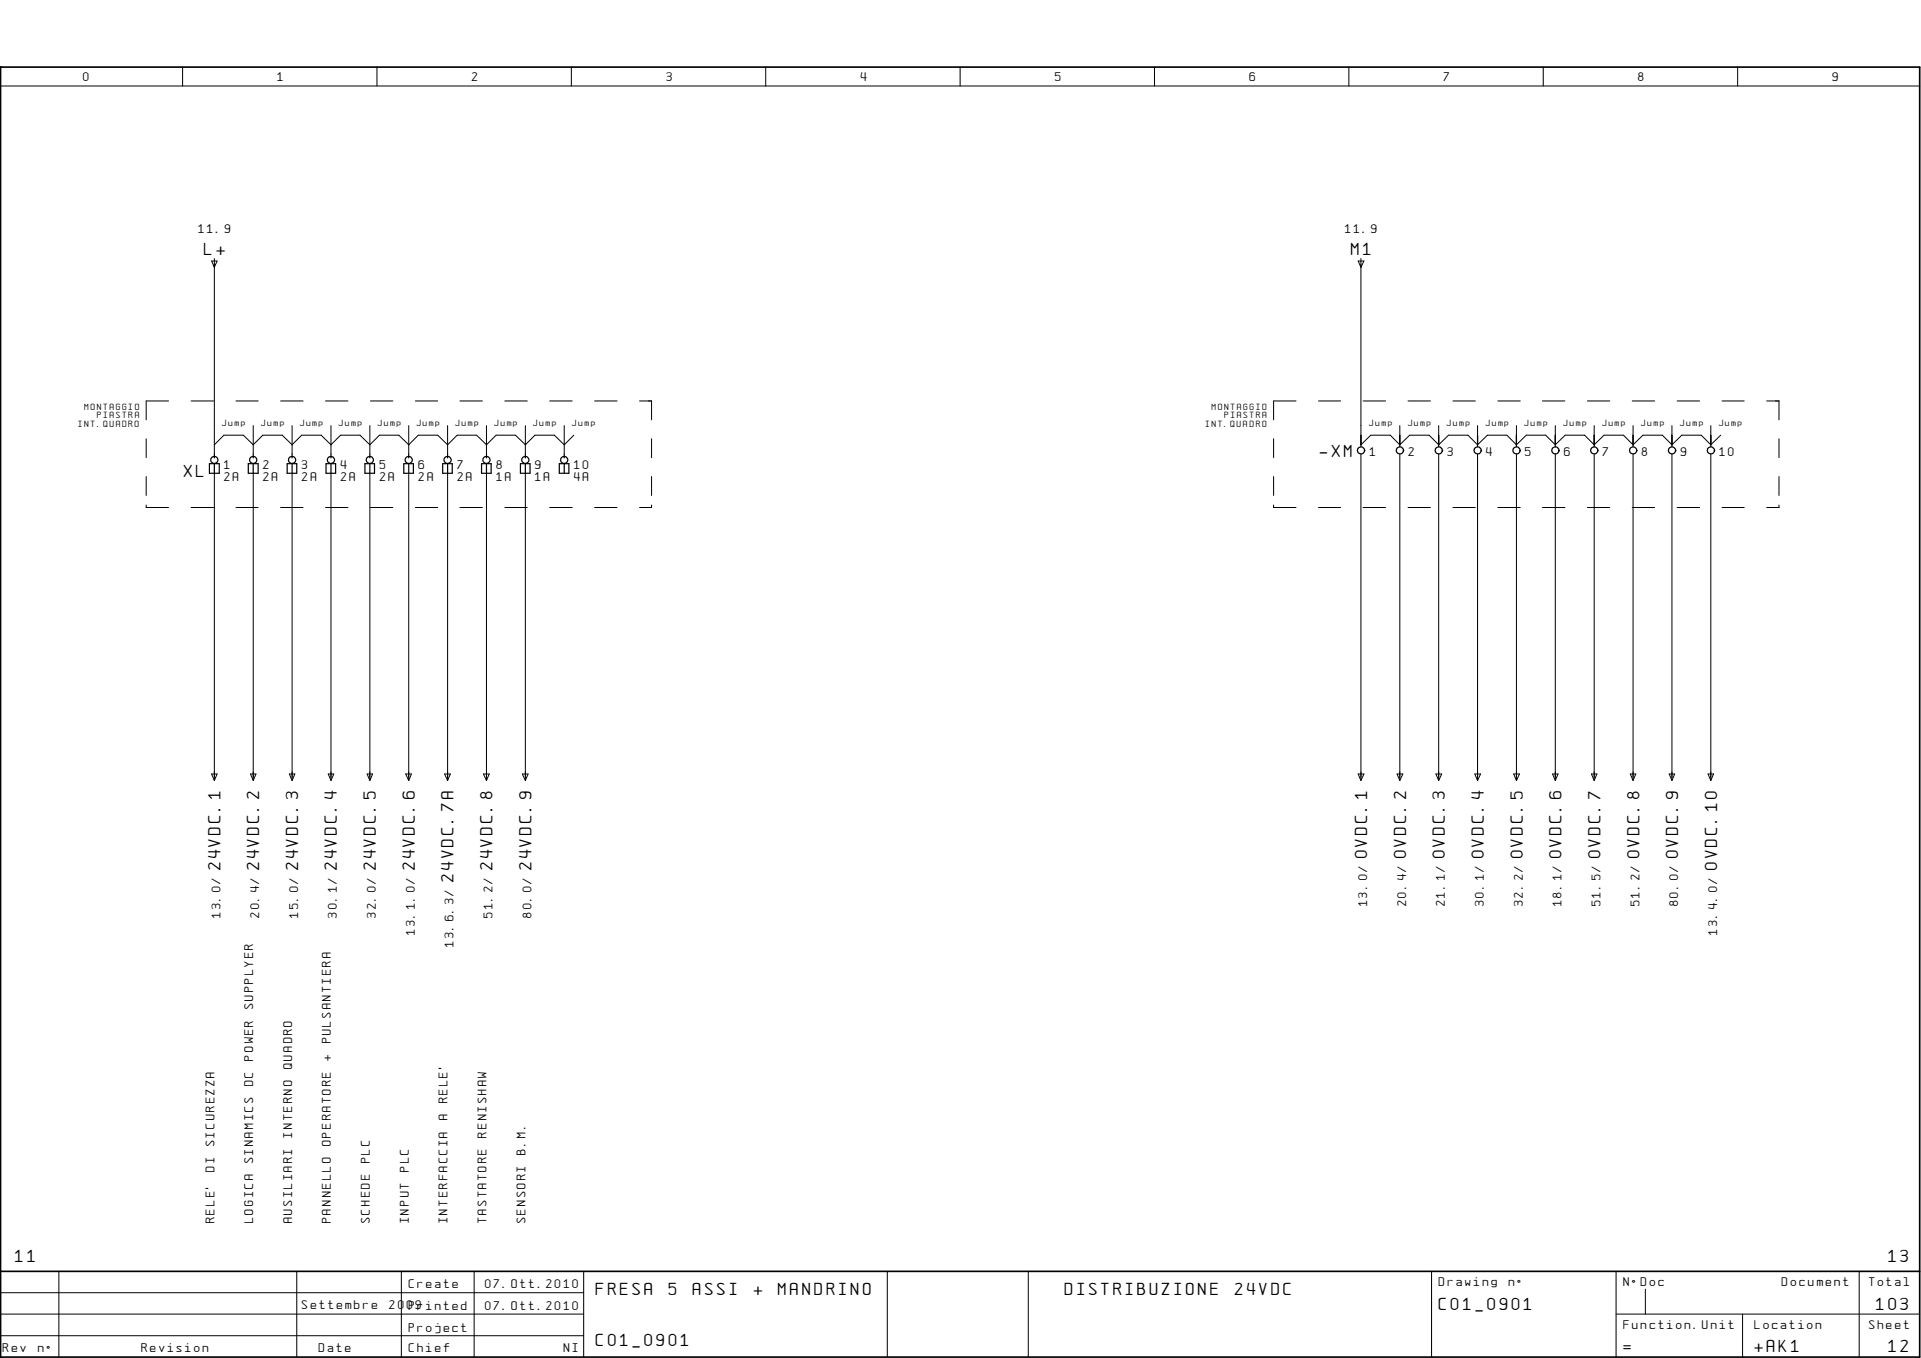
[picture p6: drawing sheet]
<svg xmlns="http://www.w3.org/2000/svg" width="297mm" height="210mm" viewBox="0 0 297 210" stroke-linecap="round" stroke-linejoin="round" font-family="sans-serif">
<path d="M.1 10.4h.1M.1 10.4h296.7v199.4h-296.7zM.1 196.5h296.7" fill="none" stroke="#000" stroke-width=".26"/>
<g fill="none" stroke="#000" stroke-width=".15">
<path d="M.1 13.3h296.7M28.2 10.4v2.9M58.3 10.4v2.9M88.3 10.4v2.9M118.4 10.4v2.9M148.5 10.4v2.9M178.5 10.4v2.9M208.6 10.4v2.9M238.6 10.4v2.9M268.7 10.4v2.9M33.1 40v30.2M210.4 40v28.7l1.6-1.4h3l1.4 1.4"/>
<path d="M32.7 40.3h.9l-.5 1zM210 40.3h.9l-.5 1zM22.6 67.8v2.9M22.6 73.7v2.9M22.6 78.1v.3h3.5M26.1 62h-3.5v2.9M29.5 78.4h3.5M29.5 62h3.5M33.1 73.2v47.4M36.5 78.4h3.4M36.5 62h3.4M39.2 65.8v4.4"/>
<path d="M39.2 73.2v47.4M43.4 78.4h3.5M43.4 62h3.5M45.2 65.8v4.4M45.2 73.2v47.4M50.3 78.4h3.5M50.3 62h3.5M51.2 65.8v4.4M51.2 73.2v47.4M57.2 65.8v4.4M57.2 73.2v47.4M57.3 78.4h3.4"/>
<path d="M57.3 62h3.4M63.2 65.8v4.4M63.2 73.2v47.4M64.2 78.4h3.5M64.2 62h3.5M69.2 65.8v4.4M69.2 73.2v47.4M71.1 78.4h3.5M71.1 62h3.5M75.2 65.8v4.4M75.2 73.2v47.4M78.1 78.4h3.4"/>
<path d="M78.1 62h3.4M81.2 65.8v4.4M81.2 73.2v47.4M85 78.4h3.5M85 62h3.5M87.2 65.8v4.4M88.7 67.3l-1.5 1.4-1.5-1.4h-3l-1.5 1.4-1.5-1.4h-3l-1.5 1.4-1.5-1.4h-3l-1.5 1.4-1.5-1.4h-3l-1.5 1.4-1.5-1.4h-3l-1.5 1.4-1.5-1.4h-3l-1.5 1.4-1.5-1.4h-3.1l-1.4 1.4-1.6-1.4h-3l-1.4 1.4-1.6-1.4h-3l-1.5 1.4M91.9 78.4h3.5M91.9 62h3.5M98.9 62h1.8v2.9M100.7 78.1v.3h-1.8M100.7 67.8v2.9"/>
<path d="M100.7 73.7v2.9M196.9 78.1v.3h3.5M196.9 67.8v2.9M196.9 73.7v2.9M200.4 62h-3.5v2.9M203.9 78.4h3.4M203.9 62h3.4M210.4 70.2v50.4M210.8 78.4h3.4M210.8 62h3.4M216.4 68.7l1.6-1.4h3l1.5 1.4M216.4 65.8v2.9"/>
<path d="M216.4 70.2v50.4M217.7 78.4h3.5M217.7 62h3.5M222.5 68.7l1.5-1.4h3l1.5 1.4M222.5 65.8v2.9M222.5 70.2v50.4M224.7 78.4h3.4M224.7 62h3.4M228.5 68.7l1.5-1.4h3l1.5 1.4M228.5 65.8v2.9M228.5 70.2v50.4M231.6 78.4h3.5"/>
<path d="M231.6 62h3.5M234.5 68.7l1.5-1.4h3l1.5 1.4M234.5 65.8v2.9M234.5 70.2v50.4M238.5 78.4h3.5M238.5 62h3.5M240.5 68.7l1.5-1.4h3l1.5 1.4M240.5 65.8v2.9M240.5 70.2v50.4M245.4 78.4h3.5M245.4 62h3.5M246.5 68.7l1.5-1.4h3l1.5 1.4"/>
<path d="M246.5 65.8v2.9M246.5 70.2v50.4M252.4 78.4h3.5M252.4 62h3.5M252.5 68.7l1.5-1.4h3l1.5 1.4M252.5 65.8v2.9M252.5 70.2v50.4M258.5 68.7l1.6-1.4h3l1.4 1.4M258.5 65.8v2.9M258.5 70.2v50.4M259.3 78.4h3.5M259.3 62h3.5"/>
<path d="M264.5 65.8v2.9M264.5 70.2v50.4M266.1 67.3l-1.6 1.4M266.3 78.4h3.4M266.3 62h3.4M273.2 62h1.9v2.9M275.1 78.1v.3h-1.9M275.1 67.8v2.9M275.1 73.7v2.9M32.7 119.6h.9l-.5 1zM38.7 119.6h.9l-.4 1zM44.7 119.6h.9l-.4 1z"/>
<path d="M50.8 119.6h.8l-.4 1zM56.8 119.6h.8l-.4 1zM62.7 119.6h.9l-.4 1zM68.7 119.6h.9l-.4 1zM74.8 119.6h.8l-.4 1zM80.8 119.6h.9l-.5 1zM210 119.6h.9l-.5 1zM216 119.6h.9l-.5 1zM222 119.6h.9l-.4 1zM228 119.6h.9l-.4 1zM234.1 119.6h.8l-.4 1zM240.1 119.6h.8l-.4 1z"/>
<path d="M246.1 119.6h.8l-.4 1zM252.1 119.6h.8l-.4 1zM258.1 119.6h.8l-.4 1zM264.1 119.6h.9l-.5 1zM.1 196.9v12.9M.1 199.8h90.2M9.1 196.5v13.3M45.9 196.5v13.3M62.1 196.5v13.3M73.3 196.5v13.3M90.3 196.5v13.3M137.2 196.5v13.3"/>
<path d="M159 196.5v13.3M221.4 196.5v13.3M249.9 196.5v13.3M254.4 199.3v3.8M287.5 196.5v13.3M.1 203.1h90.2M.1 206.5h90.2M249.9 203.1h46.9M269.4 203.1v6.7"/>
</g>
<g fill="none" stroke="#000" stroke-width=".19">
<path d="M32.4 71.7h1.5v1.5h-1.5zM33.1 70.2v.6M33.1 71.7v1.5M38.4 71.7h1.5v1.5h-1.5zM39.2 70.2v.6M39.2 71.7v1.5M44.4 71.7h1.5v1.5h-1.5zM45.2 70.2v.6M45.2 71.7v1.5M50.4 71.7h1.5v1.5h-1.5zM51.2 70.2v.6M51.2 71.7v1.5"/>
<path d="M56.4 71.7h1.5v1.5h-1.5zM57.2 70.2v.6M57.2 71.7v1.5M62.4 71.7h1.5v1.5h-1.5zM63.2 70.2v.6M63.2 71.7v1.5M68.4 71.7h1.5v1.5h-1.5zM69.2 70.2v.6M69.2 71.7v1.5M74.5 71.7h1.4v1.5h-1.4zM75.2 70.2v.6M75.2 71.7v1.5"/>
<path d="M80.5 71.7h1.5v1.5h-1.5zM81.2 70.2v.6M81.2 71.7v1.5M86.5 71.7h1.5v1.5h-1.5zM87.2 70.2v.6M87.2 71.7v1.5M210.4 67.3v1.7M216.4 67.3v1.7M222.5 67.3v1.7M228.5 67.3v1.7M234.5 67.3v1.7M240.5 67.3v1.7"/>
<path d="M246.5 67.3v1.7M252.5 67.3v1.7M258.5 67.3v1.7M264.5 67.3v1.7"/>
<circle cx="33.1" cy="71.1" r=".55"/>
<circle cx="39.2" cy="71.1" r=".55"/>
<circle cx="45.2" cy="71.1" r=".55"/>
<circle cx="51.2" cy="71.1" r=".55"/>
<circle cx="57.2" cy="71.1" r=".55"/>
<circle cx="63.2" cy="71.1" r=".55"/>
<circle cx="69.2" cy="71.1" r=".55"/>
<circle cx="75.2" cy="71.1" r=".55"/>
<circle cx="81.2" cy="71.1" r=".55"/>
<circle cx="87.2" cy="71.1" r=".55"/>
<circle cx="210.5" cy="69.6" r=".56"/>
<circle cx="216.5" cy="69.6" r=".56"/>
<circle cx="222.5" cy="69.6" r=".56"/>
<circle cx="228.5" cy="69.6" r=".56"/>
<circle cx="234.5" cy="69.6" r=".56"/>
<circle cx="240.5" cy="69.6" r=".56"/>
<circle cx="246.5" cy="69.6" r=".56"/>
<circle cx="252.5" cy="69.6" r=".56"/>
<circle cx="258.6" cy="69.6" r=".56"/>
<circle cx="264.6" cy="69.6" r=".56"/>
</g>
<g font-size="2.2">
<text x="31.6" y="39.4">L+</text>
<text x="208.9" y="39.4">M1</text>
<text x="204.1" y="70.7">-XM</text>
<text x="28.4" y="73.7">XL</text>
<text x="34.1" y="134.5" transform="rotate(-90 34.1 134.5)">24VDC.1</text>
<text x="40.1" y="134.5" transform="rotate(-90 40.1 134.5)">24VDC.2</text>
<text x="46.1" y="134.5" transform="rotate(-90 46.1 134.5)">24VDC.3</text>
<text x="52.1" y="134.5" transform="rotate(-90 52.1 134.5)">24VDC.4</text>
<text x="58.1" y="134.5" transform="rotate(-90 58.1 134.5)">24VDC.5</text>
<text x="64.1" y="134.5" transform="rotate(-90 64.1 134.5)">24VDC.6</text>
<text x="70.1" y="136.4" transform="rotate(-90 70.1 136.4)">24VDC.7A</text>
<text x="76.2" y="134.5" transform="rotate(-90 76.2 134.5)">24VDC.8</text>
<text x="82.2" y="134.5" transform="rotate(-90 82.2 134.5)">24VDC.9</text>
<text x="211.4" y="132.7" transform="rotate(-90 211.4 132.7)">0VDC.1</text>
<text x="217.4" y="132.7" transform="rotate(-90 217.4 132.7)">0VDC.2</text>
<text x="223.4" y="132.7" transform="rotate(-90 223.4 132.7)">0VDC.3</text>
<text x="229.4" y="132.7" transform="rotate(-90 229.4 132.7)">0VDC.4</text>
<text x="235.5" y="132.7" transform="rotate(-90 235.5 132.7)">0VDC.5</text>
<text x="241.5" y="132.7" transform="rotate(-90 241.5 132.7)">0VDC.6</text>
<text x="247.5" y="132.7" transform="rotate(-90 247.5 132.7)">0VDC.7</text>
<text x="253.5" y="132.7" transform="rotate(-90 253.5 132.7)">0VDC.8</text>
<text x="259.5" y="132.7" transform="rotate(-90 259.5 132.7)">0VDC.9</text>
<text x="265.5" y="134.5" transform="rotate(-90 265.5 134.5)">0VDC.10</text>
<text x="2.4" y="195.1">11</text>
<text x="292" y="195.1">13</text>
<text x="92.2" y="200.2">FRESA</text>
<text x="103.4" y="200.2">5</text>
<text x="107.1" y="200.2">ASSI</text>
<text x="116.5" y="200.2">+</text>
<text x="120.3" y="200.2">MANDRINO</text>
<text x="164.6" y="200.2">DISTRIBUZIONE</text>
<text x="190.9" y="200.2">24VDC</text>
<text x="222.5" y="202.4">C01_0901</text>
<text x="290.1" y="202.4">103</text>
<text x="92.2" y="208">C01_0901</text>
<text x="251" y="209">=</text>
<text x="271.3" y="209">+AK1</text>
<text x="292" y="209">12</text>
</g>
<g font-size="1.5">
<text x="12.9" y="12.6">0</text>
<text x="42.9" y="12.6">1</text>
<text x="73" y="12.6">2</text>
<text x="103" y="12.6">3</text>
<text x="133.1" y="12.6">4</text>
<text x="163.1" y="12.6">5</text>
<text x="193.2" y="12.6">6</text>
<text x="223.3" y="12.6">7</text>
<text x="253.3" y="12.6">8</text>
<text x="283.3" y="12.6">9</text>
<text x="30.7" y="36.1">11.9</text>
<text x="208" y="36.1">11.9</text>
<text x="211.8" y="70.4">1</text>
<text x="217.8" y="70.4">2</text>
<text x="223.8" y="70.4">3</text>
<text x="229.8" y="70.4">4</text>
<text x="235.8" y="70.4">5</text>
<text x="241.8" y="70.4">6</text>
<text x="247.9" y="70.4">7</text>
<text x="253.9" y="70.4">8</text>
<text x="259.9" y="70.4">9</text>
<text x="265.9" y="70.4">10</text>
<text x="34.7" y="72.5">1</text>
<text x="34.7" y="74.3">2A</text>
<text x="40.7" y="72.5">2</text>
<text x="40.7" y="74.3">2A</text>
<text x="46.7" y="72.5">3</text>
<text x="46.7" y="74.3">2A</text>
<text x="52.7" y="72.5">4</text>
<text x="52.7" y="74.3">2A</text>
<text x="58.7" y="72.5">5</text>
<text x="58.7" y="74.3">2A</text>
<text x="64.7" y="72.5">6</text>
<text x="64.7" y="74.3">2A</text>
<text x="70.7" y="72.5">7</text>
<text x="70.7" y="74.3">2A</text>
<text x="76.7" y="72.5">8</text>
<text x="76.7" y="74.3">1A</text>
<text x="82.8" y="72.5">9</text>
<text x="82.8" y="74.3">1A</text>
<text x="88.8" y="72.5">10</text>
<text x="88.8" y="74.3">4A</text>
<text x="34.1" y="141.9" transform="rotate(-90 34.1 141.9)">13.0/</text>
<text x="40.1" y="141.9" transform="rotate(-90 40.1 141.9)">20.4/</text>
<text x="46.1" y="141.9" transform="rotate(-90 46.1 141.9)">15.0/</text>
<text x="52.1" y="141.9" transform="rotate(-90 52.1 141.9)">30.1/</text>
<text x="58.1" y="141.9" transform="rotate(-90 58.1 141.9)">32.0/</text>
<text x="76.2" y="141.9" transform="rotate(-90 76.2 141.9)">51.2/</text>
<text x="82.2" y="141.9" transform="rotate(-90 82.2 141.9)">80.0/</text>
<text x="211.4" y="140" transform="rotate(-90 211.4 140)">13.0/</text>
<text x="217.4" y="140" transform="rotate(-90 217.4 140)">20.4/</text>
<text x="223.4" y="140" transform="rotate(-90 223.4 140)">21.1/</text>
<text x="229.4" y="140" transform="rotate(-90 229.4 140)">30.1/</text>
<text x="235.5" y="140" transform="rotate(-90 235.5 140)">32.2/</text>
<text x="241.5" y="140" transform="rotate(-90 241.5 140)">18.1/</text>
<text x="247.5" y="140" transform="rotate(-90 247.5 140)">51.5/</text>
<text x="253.5" y="140" transform="rotate(-90 253.5 140)">51.2/</text>
<text x="259.5" y="140" transform="rotate(-90 259.5 140)">80.0/</text>
<text x="64.1" y="144.5" transform="rotate(-90 64.1 144.5)">13.1.0/</text>
<text x="70.1" y="146.4" transform="rotate(-90 70.1 146.4)">13.6.3/</text>
<text x="265.5" y="144.5" transform="rotate(-90 265.5 144.5)">13.4.0/</text>
<text x="39.2" y="156" transform="rotate(-90 39.2 156)">SUPPLYER</text>
<text x="51.2" y="161.3" transform="rotate(-90 51.2 161.3)">PULSANTIERA</text>
<text x="39.2" y="167.9" transform="rotate(-90 39.2 167.9)">DC</text>
<text x="39.2" y="164" transform="rotate(-90 39.2 164)">POWER</text>
<text x="45.2" y="165.3" transform="rotate(-90 45.2 165.3)">QUADRO</text>
<text x="51.2" y="164" transform="rotate(-90 51.2 164)">+</text>
<text x="69.2" y="173.2" transform="rotate(-90 69.2 173.2)">A</text>
<text x="69.2" y="170.6" transform="rotate(-90 69.2 170.6)">RELE'</text>
<text x="33.1" y="177.2" transform="rotate(-90 33.1 177.2)">SICUREZZA</text>
<text x="39.2" y="179.8" transform="rotate(-90 39.2 179.8)">SINAMICS</text>
<text x="45.2" y="175.9" transform="rotate(-90 45.2 175.9)">INTERNO</text>
<text x="51.2" y="177.2" transform="rotate(-90 51.2 177.2)">OPERATORE</text>
<text x="57.2" y="179.8" transform="rotate(-90 57.2 179.8)">PLC</text>
<text x="75.2" y="175.9" transform="rotate(-90 75.2 175.9)">RENISHAW</text>
<text x="81.2" y="178.5" transform="rotate(-90 81.2 178.5)">B.M.</text>
<text x="33.1" y="181.1" transform="rotate(-90 33.1 181.1)">DI</text>
<text x="63.2" y="181.1" transform="rotate(-90 63.2 181.1)">PLC</text>
<text x="33.1" y="189.1" transform="rotate(-90 33.1 189.1)">RELE'</text>
<text x="39.2" y="189.1" transform="rotate(-90 39.2 189.1)">LOGICA</text>
<text x="45.2" y="189.1" transform="rotate(-90 45.2 189.1)">AUSILIARI</text>
<text x="51.2" y="189.1" transform="rotate(-90 51.2 189.1)">PANNELLO</text>
<text x="57.2" y="189.1" transform="rotate(-90 57.2 189.1)">SCHEDE</text>
<text x="63.2" y="189.1" transform="rotate(-90 63.2 189.1)">INPUT</text>
<text x="69.2" y="189.1" transform="rotate(-90 69.2 189.1)">INTERFACCIA</text>
<text x="75.2" y="189.1" transform="rotate(-90 75.2 189.1)">TASTATORE</text>
<text x="81.2" y="189.1" transform="rotate(-90 81.2 189.1)">SENSORI</text>
<text x="46.7" y="202.4">Settembre</text>
<text x="60.2" y="202.4">2009</text>
<text x="63.2" y="199.1">Create</text>
<text x="63.2" y="202.4">Printed</text>
<text x="75" y="199.1">07.Ott.2010</text>
<text x="75" y="202.4">07.Ott.2010</text>
<text x="222.5" y="198.8">Drawing</text>
<text x="233.3" y="198.8">nø</text>
<text x="251" y="198.8">NøDoc</text>
<text x="275.5" y="198.8">Document</text>
<text x="289" y="198.8">Total</text>
<text x=".5" y="209">Rev</text>
<text x="5.9" y="209">nø</text>
<text x="21.9" y="209">Revision</text>
<text x="49.3" y="209">Date</text>
<text x="63.2" y="205.8">Project</text>
<text x="63.2" y="209">Chief</text>
<text x="87.2" y="209">NI</text>
<text x="251" y="205.4">Function.Unit</text>
<text x="271.3" y="205.4">Location</text>
<text x="289" y="205.4">Sheet</text>
</g>
<g font-size="1.1">
<text x="12.1" y="66">INT.QUADRO</text>
<text x="13.1" y="63.3">MONTAGGIO</text>
<text x="15" y="64.6">PIASTRA</text>
<text x="34.4" y="65.8">Jump</text>
<text x="40.4" y="65.8">Jump</text>
<text x="46.4" y="65.8">Jump</text>
<text x="52.4" y="65.8">Jump</text>
<text x="58.4" y="65.8">Jump</text>
<text x="64.4" y="65.8">Jump</text>
<text x="70.4" y="65.8">Jump</text>
<text x="76.5" y="65.8">Jump</text>
<text x="82.5" y="65.8">Jump</text>
<text x="88.5" y="65.8">Jump</text>
<text x="186.4" y="66">INT.QUADRO</text>
<text x="187.4" y="63.3">MONTAGGIO</text>
<text x="189.4" y="64.6">PIASTRA</text>
<text x="211.7" y="65.8">Jump</text>
<text x="217.7" y="65.8">Jump</text>
<text x="223.7" y="65.8">Jump</text>
<text x="229.7" y="65.8">Jump</text>
<text x="235.8" y="65.8">Jump</text>
<text x="241.8" y="65.8">Jump</text>
<text x="247.8" y="65.8">Jump</text>
<text x="253.8" y="65.8">Jump</text>
<text x="259.8" y="65.8">Jump</text>
<text x="265.8" y="65.8">Jump</text>
</g>
</svg>
